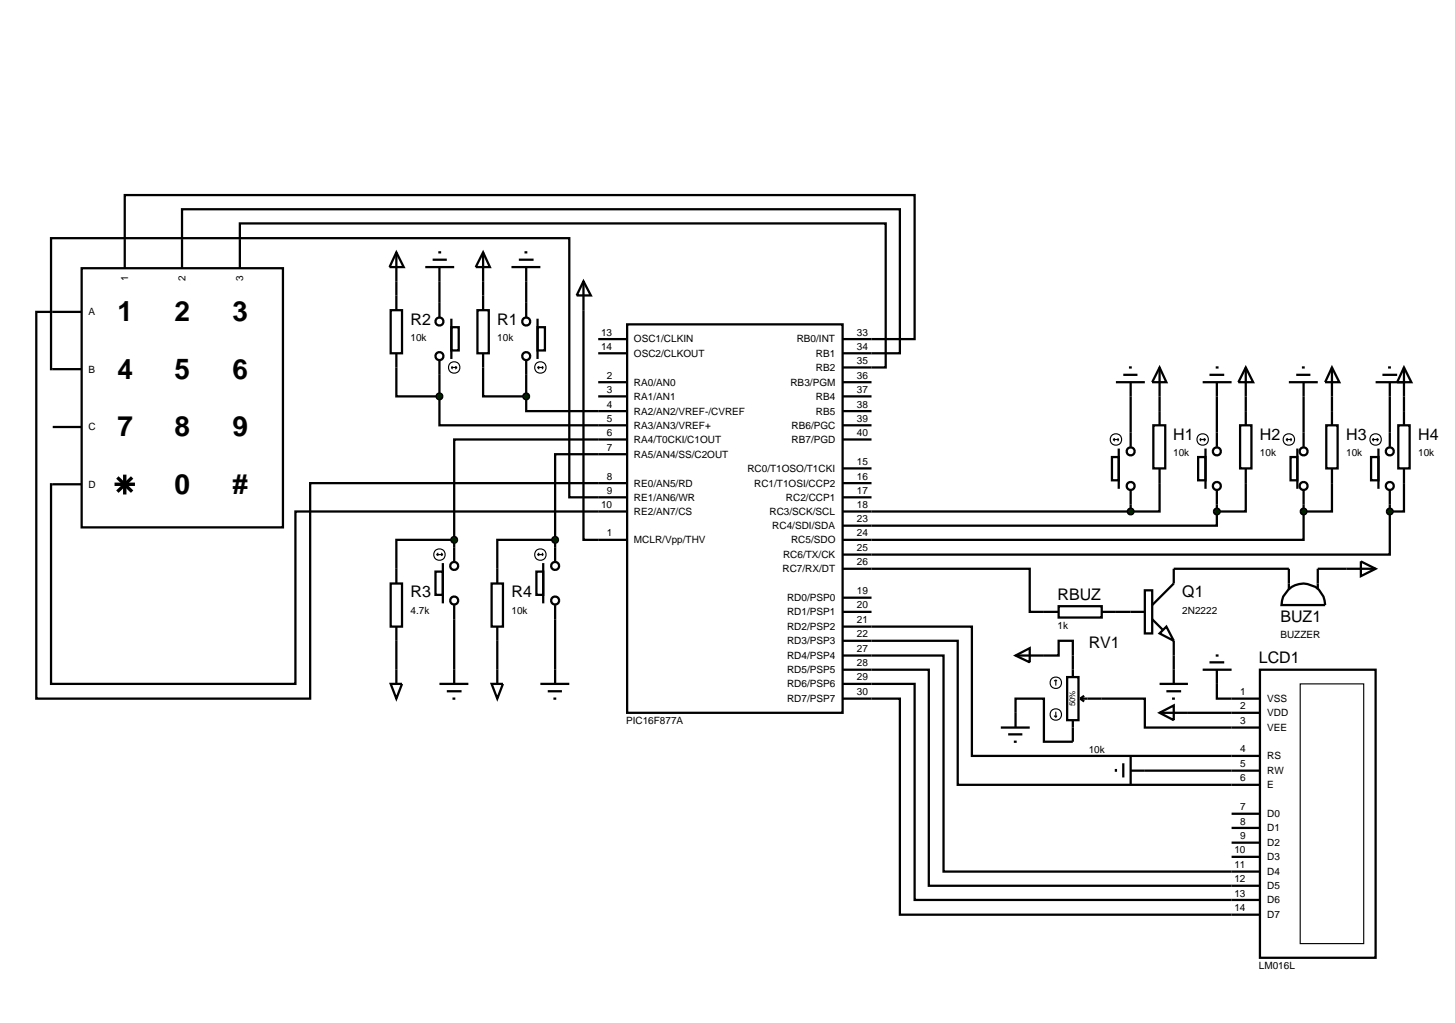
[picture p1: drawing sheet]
<svg xmlns="http://www.w3.org/2000/svg" width="257mm" height="180mm" viewBox="0 0 257 180" stroke-linecap="round" stroke-linejoin="round" font-family="sans-serif">
<g fill="none" stroke="#000" stroke-width=".4">
<path d="M14.4 47.3h35.5v45.7h-35.5zM14.4 55h-8v68.2h48.3v-38h55.9M22 47.3v-12.9h139.3v25.4h-12.7M32.1 47.3v-10.4h126.6v25.4h-10.1M42.3 47.3v-7.9h113.9v25.4h-7.6M69.9 49.6v2.5M75 47.1h5.1M76.3 45.8h2.5M77.3 44.5h.5M77.5 47.1v8.9M79.6 57.7h1.3v4.1h-1.3zM79.6 56.2v7.1"/>
<path d="M84.2 54.7h2v7.6h-2zM85.2 49.6v5.1M90.2 47.1h5.1M91.5 45.8h2.6M92.5 44.5h.5M92.8 47.1v8.9M94.8 57.7h1.3v4.1h-1.3zM94.8 56.2v7.1M102.9 49.6v45.6h7.7M102.9 49.6l1.3 2.5h-2.5zM105.5 59.8h5.1M110.6 57.2h38v68.5h-38z"/>
<path d="M9.3 75.3h5.1M14.4 65.1h-5.4v-23.1h91.4v45.7h10.2M69.9 64.8v5.1h7.6M77.5 69.9v5.1h33.1M77.5 63.6v6.3M85.2 62.3v7.6h7.6M92.8 69.9v2.6h17.8M92.8 63.6v6.3M105.5 67.4h5.1M105.5 69.9h5.1M105.5 62.3h5.1M110.6 77.5h-30.5v17.7"/>
<path d="M148.6 67.4h5.1M148.6 69.9h5.1M148.6 72.5h5.1M148.6 77.5h5.1M148.6 75h5.1M199.4 69.9v6.4M204.5 69.9v2.6M214.6 69.9v6.4M219.7 69.9v2.6M229.9 69.9v6.4M234.9 69.9v2.6M245.1 69.9v6.4"/>
<path d="M247.6 69.9v2.6M14.4 85.4h-5.4v35.2h43.1v-30.4h58.5M80.1 95.2h-10.2v5.1M80.1 95.2v1.3M97.9 95.2h-10.2v5.1M97.9 95.2v1.3M110.6 80.1h-12.7v15.1M148.6 90.2h50.8M148.6 85.2h5.1M148.6 87.7h5.1M148.6 82.6h5.1M199.4 89v1.2"/>
<path d="M204.5 85.2v5h-5.1M214.6 90.2v2.5h-66M214.6 89v1.2M219.7 85.2v5h-5.1M229.9 90.2v5h-81.3M229.9 89v1.2M234.9 85.2v5h-5M245.1 90.2v7.6h-96.5M245.1 89v1.2M247.6 85.2v5h-2.5M69.9 113v5.1M80.1 109.2v8.9"/>
<path d="M87.7 113v5.1M97.9 109.2v8.9M148.6 118.1h15.2v38.1h58.4M148.6 115.6h17.8v38.1h55.8M148.6 113h20.3v25.4h53.3M148.6 110.5h22.8v22.8h50.8M148.6 100.3h33v7.6h2.5M148.6 107.9h5.1M148.6 105.4h5.1M184.1 115.6h2.6v-2.6h2.5v2.6M196.8 107.9h2.6M207 100.3h20.3"/>
<path d="M207 115.6v2.5M222.2 118.1h20.4v50.8h-20.4zM232.4 100.3h5.1M148.6 123.2h10.1v38.1h63.5M148.6 120.6h12.7v38.1h60.9M179.1 125.7v-2.5h5v7.6h5.1M194.3 123.2h7.6v5.1h20.3M201.9 135.9h20.3M209.5 125.7h12.7M214.6 120.6v2.6h7.6M217.2 151.1h5M217.2 148.6h5"/>
<path d="M217.2 146h5M217.2 143.5h5"/>
<circle cx="77.5" cy="56.7" r=".7"/>
<circle cx="92.8" cy="56.7" r=".7"/>
<circle cx="77.5" cy="62.8" r=".7"/>
<circle cx="92.8" cy="62.8" r=".7"/>
</g>
<g fill="none" stroke="#000" stroke-width=".2">
<path d="M79.6 64.8h1M79.6 64.8l.2 .3M79.8 64.6l-.2 .2M80.3 64.6l.3 .2M80.6 64.8l-.3 .3M94.8 64.8h1M94.8 64.8l.3 .3M95.1 64.6l-.3 .2M95.6 64.6l.2 .2M95.8 64.8l-.2 .3M229.3 120.6h11.2v45.8h-11.2z"/>
<circle cx="80.1" cy="64.8" r="1.01"/>
<circle cx="95.3" cy="64.8" r="1.01"/>
</g>
<path d="M20.2 85.4h3.6M20.7 84.2l2.6 2.5M22 83.7v3.5M23.3 84.2l-2.6 2.5" fill="none" stroke="#000" stroke-width=".6" stroke-linecap="butt"/>
<path d="M92.5 69.5l.3-.1-.5 .5zM92.8 69.4l.3 .1 .2 .4zM93.3 69.9l-.2 .4-.3 .1zM92.3 69.9l.5 .5-.4-.2z" fill="#004000" stroke="#000" stroke-width=".4"/>
<path d="M92.8 69.4l.5 .5-.5 .5-.5-.5z" fill="#004000"/>
<path d="M68.9 54.7h2v7.6h-2zM69.9 52.1v2.6M85.2 44.5l1.2 2.6h-2.5zM85.2 44.5v5.1M69.9 62.3v2.5" fill="none" stroke="#000" stroke-width=".4"/>
<path d="M77.2 69.5l.3-.1-.5 .5zM77.5 69.4l.4 .2 .1 .3zM77.5 70.4l.5-.5-.1 .3zM77 69.9l.5 .5-.4-.2z" fill="#004000" stroke="#000" stroke-width=".4"/>
<path d="M77.5 69.4l.5 .5-.5 .5-.5-.5z" fill="#004000"/>
<g fill="none" stroke="#000" stroke-width=".4">
<path d="M69.9 44.5l1.3 2.6h-2.5zM69.9 44.5v5.1M78.1 99.3v7.1M80.1 96.5v2.5M95.8 99.3v7.1M97.9 96.5v2.5M68.9 102.9h2v7.6h-2zM69.9 100.3v2.6M69.9 110.5v2.5M76.8 100.8h1.3v4.1h-1.3zM80.1 106.7v2.5M86.7 102.9h2v7.6h-2z"/>
<path d="M87.7 100.3v2.6M87.7 110.5v2.5M94.6 100.8h1.2v4.1h-1.2zM97.9 106.7v2.5M97.9 118.1v2.5M95.3 120.6h5.1M96.6 121.9h2.5M97.6 123.2h.5"/>
<circle cx="80.1" cy="99.8" r=".7"/>
<circle cx="97.9" cy="99.8" r=".7"/>
<circle cx="80.1" cy="105.9" r=".7"/>
<circle cx="97.9" cy="105.9" r=".7"/>
</g>
<g fill="none" stroke="#000" stroke-width=".2">
<path d="M77 97.8h1.1M77 97.8l.3 .2M77.3 97.5l-.3 .3M77.8 97.5l.3 .3M78.1 97.8l-.3 .2M94.8 97.8h1M94.8 97.8l.3 .2M95.1 97.5l-.3 .3M95.6 97.5l.2 .3M95.8 97.8l-.2 .2"/>
<circle cx="77.5" cy="97.8" r="1.01"/>
<circle cx="95.3" cy="97.8" r="1.01"/>
</g>
<path d="M97.5 94.9l.4-.2-.5 .5zM97.9 94.7l.3 .1 .2 .4zM98.4 95.2l-.1 .3-.4 .2zM97.4 95.2l.5 .5-.4-.2z" fill="#004000" stroke="#000" stroke-width=".4"/>
<path d="M97.4 95.2l.5-.5 .5 .5-.5 .5z" fill="#004000"/>
<path d="M80.1 118.1v2.5M87.7 118.1v2.5M77.5 120.6h5.1M78.8 121.9h2.6M79.8 123.2h.5M86.7 120.6h2l-1 2.6z" fill="none" stroke="#000" stroke-width=".4"/>
<path d="M79.8 94.8l.3-.1-.5 .5zM80.1 94.7l.3 .1 .2 .4zM80.6 95.2l-.2 .4-.3 .1zM79.6 95.2l.5 .5-.4-.2z" fill="#004000" stroke="#000" stroke-width=".4"/>
<path d="M80.1 94.7l.5 .5-.5 .5-.5-.5z" fill="#004000"/>
<g fill="none" stroke="#000" stroke-width=".4">
<path d="M196.8 67.4h5.1M197.3 79.1v7.1M198.1 66.1h2.5M199.1 64.8h.5M199.4 67.4v2.5M199.4 76.3v2.5M203.4 75h2.1v7.6h-2.1zM204.5 64.8l1.2 2.6h-2.5zM204.5 64.8v5.1M204.5 72.5v2.5M212.1 67.4h5.1M212.6 79.1v7.1"/>
<path d="M213.3 66.1h2.6M214.4 64.8h.5M214.6 67.4v2.5M214.6 76.3v2.5M218.7 75h2v7.6h-2zM219.7 72.5v2.5M228.8 79.1v7.1M229.9 76.3v2.5M243.1 79.1v7.1M245.1 76.3v2.5M196.1 80.6h1.2v4.1h-1.2zM199.4 86.4v2.6"/>
<path d="M204.5 82.6v2.6M211.3 80.6h1.3v4.1h-1.3zM214.6 86.4v2.6M219.7 82.6v2.6M227.6 80.6h1.2v4.1h-1.2zM229.9 86.4v2.6M241.8 80.6h1.3v4.1h-1.3zM245.1 86.4v2.6M69.9 118.1v2.5M68.9 120.6h2l-1 2.6z"/>
<circle cx="199.4" cy="79.6" r=".7"/>
<circle cx="214.6" cy="79.6" r=".7"/>
<circle cx="229.9" cy="79.6" r=".7"/>
<circle cx="245.1" cy="79.6" r=".7"/>
<circle cx="199.4" cy="85.7" r=".7"/>
<circle cx="214.6" cy="85.7" r=".7"/>
<circle cx="229.9" cy="85.7" r=".7"/>
<circle cx="245.1" cy="85.7" r=".7"/>
</g>
<g fill="none" stroke="#000" stroke-width=".2">
<path d="M196.3 77.5h1M196.3 77.5l.3 .3M196.6 77.3l-.3 .2M197.1 77.3l.2 .2M197.3 77.5l-.2 .3M211.6 77.5h1M211.6 77.5l.2 .3M211.8 77.3l-.2 .2M212.3 77.3l.3 .2M212.6 77.5l-.3 .3M226.8 77.5h1M226.8 77.5l.3 .3"/>
<path d="M227.1 77.3l-.3 .2M227.6 77.3l.2 .2M227.8 77.5l-.2 .3M242 77.5h1.1M242 77.5l.3 .3M242.3 77.3l-.3 .2M242.8 77.3l.3 .2M243.1 77.5l-.3 .3"/>
<circle cx="196.8" cy="77.5" r="1.01"/>
<circle cx="212.1" cy="77.5" r="1.01"/>
<circle cx="227.3" cy="77.5" r="1.01"/>
<circle cx="242.6" cy="77.5" r="1.01"/>
</g>
<path d="M214.2 89.9l.4-.2-.5 .5zM214.6 89.7l.4 .2 .1 .3zM215.1 90.2l-.1 .3-.4 .2zM214.1 90.2l.5 .5-.4-.2z" fill="#004000" stroke="#000" stroke-width=".4"/>
<path d="M214.1 90.2l.5-.5 .5 .5-.5 .5z" fill="#004000"/>
<path d="M219.7 64.8l1.3 2.6h-2.6zM219.7 64.8v5.1M227.3 67.4h5.1M228.6 66.1h2.5M229.6 64.8h.5M229.9 67.4v2.5M233.9 75h2v7.6h-2zM234.9 72.5v2.5M234.9 82.6v2.6" fill="none" stroke="#000" stroke-width=".4"/>
<path d="M229.5 89.9l.4-.2-.5 .5zM229.9 89.7l.4 .2 .1 .3zM230.4 90.2l-.1 .3-.4 .2zM229.4 90.2l.5 .5-.4-.2z" fill="#004000" stroke="#000" stroke-width=".4"/>
<path d="M229.4 90.2l.5-.5 .5 .5-.5 .5z" fill="#004000"/>
<path d="M234.9 64.8l1.3 2.6h-2.5zM234.9 64.8v5.1M242.6 67.4h5M243.8 66.1h2.6M244.8 64.8h.5M245.1 67.4v2.5" fill="none" stroke="#000" stroke-width=".4"/>
<path d="M199 89.9l.4-.2-.5 .5zM199.4 89.7l.3 .1 .2 .4zM199.4 90.7l.5-.5-.2 .4zM198.9 90.2l.5 .5-.3-.1z" fill="#004000" stroke="#000" stroke-width=".4"/>
<path d="M198.9 90.2l.5-.5 .5 .5-.5 .5z" fill="#004000"/>
<path d="M246.6 75h2v7.6h-2zM247.6 72.5v2.5M247.6 82.6v2.6" fill="none" stroke="#000" stroke-width=".4"/>
<path d="M244.7 89.9l.4-.2-.5 .5zM245.1 89.7l.4 .2 .1 .3zM245.1 90.7l.5-.5-.2 .4zM244.6 90.2l.5 .5-.3-.1z" fill="#004000" stroke="#000" stroke-width=".4"/>
<path d="M244.6 90.2l.5-.5 .5 .5-.5 .5z" fill="#004000"/>
<g fill="none" stroke="#000" stroke-width=".4">
<path d="M247.6 64.8l1.3 2.6h-2.5zM247.6 64.8v5.1M240 99l2.6 1.3-2.6 1.3zM179.1 115.6l2.5-1.3v2.5zM179.1 115.6h5M184.1 107.9h2.6M186.7 106.9h7.6v2h-7.6zM188.2 119.4h2v7.6h-2zM189.2 115.6v3.8M194.3 107.9h2.5M199.4 107.9h2.5M201.9 104.1h1.3v7.6h-1.3z"/>
<path d="M203.2 109.2l1.8 1.8M205.7 110.5l1.3 2.5-2.5-1.3zM207 100.3v2.6l-3.8 3.8M207 113v2.6M207 118.1v2.5M212.1 118.1h5.1M213.3 116.8h2.6M214.4 115.6h.5M214.6 118.1v2.5M227.2 104a3.8 3.8 0 0 1 4.1-.8 3.8 3.8 0 0 1 2.4 3.5h-7.7l.3-1.5zM227.3 100.3v3.6M232.4 100.3v3.6"/>
<path d="M237.5 100.3h5.1M176.5 128.3h5.1M177.8 129.5h2.5M178.8 130.8h.5M179.1 125.7v2.6M189.2 127v3.8M190.5 123.2h3.8M190.5 123.2l.7 .5M191.2 122.7l-.7 .5M196.8 135.6v.5M198.1 134.6v2.5M199.4 135.9h2.5"/>
<path d="M199.4 133.3v5.1M204.5 125.7l2.5-1.3v2.6zM204.5 120.6h5M204.5 125.7h5M205.7 121.9h2.6M206.7 123.2h.5"/>
</g>
<g fill="none" stroke="#000" stroke-width=".2">
<path d="M186.2 119.9l-.3 .2M186.2 119.9l.2 .2M186.2 119.9v1M185.9 126.2l.3 .3M186.2 125.5v1M186.4 126.2l-.2 .3"/>
<circle cx="186.2" cy="120.4" r="1.01"/>
<circle cx="186.2" cy="126" r="1.01"/>
</g>
<g font-size="4.9">
<text x="20.7" y="56.7">1</text>
<text x="30.8" y="56.7">2</text>
<text x="41" y="56.7">3</text>
<text x="20.7" y="66.8">4</text>
<text x="30.8" y="66.8">5</text>
<text x="41" y="66.8">6</text>
<text x="20.7" y="77">7</text>
<text x="30.8" y="77">8</text>
<text x="41" y="77">9</text>
<text x="30.8" y="87.1">0</text>
<text x="41" y="87.1">#</text>
</g>
<g font-size="2.8">
<text x="72.4" y="57.3">R2</text>
<text x="87.7" y="57.3">R1</text>
<text x="206.9" y="77.6">H1</text>
<text x="222.2" y="77.6">H2</text>
<text x="237.4" y="77.6">H3</text>
<text x="250.1" y="77.6">H4</text>
<text x="72.4" y="105.4">R3</text>
<text x="90.2" y="105.4">R4</text>
<text x="186.5" y="105.8">RBUZ</text>
<text x="208.5" y="105.4">Q1</text>
<text x="225.8" y="109.7">BUZ1</text>
<text x="192" y="114.4">RV1</text>
<text x="222" y="117">LCD1</text>
</g>
<g font-size="1.8">
<text x="22.6" y="49.6" transform="rotate(-90 22.6 49.6)">1</text>
<text x="32.7" y="49.6" transform="rotate(-90 32.7 49.6)">2</text>
<text x="42.9" y="49.6" transform="rotate(-90 42.9 49.6)">3</text>
<text x="15.6" y="55.6">A</text>
<text x="106" y="59.2">13</text>
<text x="151.1" y="59.2">33</text>
<text x="15.6" y="65.7">B</text>
<text x="72.4" y="60.1">10k</text>
<text x="87.7" y="60.1">10k</text>
<text x="106" y="61.7">14</text>
<text x="111.8" y="60.4">OSC1/CLKIN</text>
<text x="111.8" y="62.9">OSC2/CLKOUT</text>
<text x="140.5" y="60.4">RB0/INT</text>
<text x="143.9" y="65.4">RB2</text>
<text x="143.9" y="62.9">RB1</text>
<text x="151.1" y="64.2">35</text>
<text x="151.1" y="61.7">34</text>
<text x="107" y="66.8">2</text>
<text x="107" y="69.3">3</text>
<text x="107" y="71.9">4</text>
<text x="111.8" y="68">RA0/AN0</text>
<text x="111.8" y="70.5">RA1/AN1</text>
<text x="139.4" y="68">RB3/PGM</text>
<text x="143.9" y="70.5">RB4</text>
<text x="151.1" y="71.9">38</text>
<text x="151.1" y="69.3">37</text>
<text x="151.1" y="66.8">36</text>
<text x="15.6" y="75.9">C</text>
<text x="107" y="76.9">6</text>
<text x="107" y="74.4">5</text>
<text x="111.8" y="73.1">RA2/AN2/VREF-/CVREF</text>
<text x="111.8" y="75.6">RA3/AN3/VREF+</text>
<text x="139.6" y="75.6">RB6/PGC</text>
<text x="143.9" y="73.1">RB5</text>
<text x="151.1" y="76.9">40</text>
<text x="151.1" y="74.4">39</text>
<text x="107" y="79.5">7</text>
<text x="111.8" y="78.1">RA4/T0CKI/C1OUT</text>
<text x="111.8" y="80.7">RA5/AN4/SS/C2OUT</text>
<text x="131.8" y="83.2">RC0/T1OSO/T1CKI</text>
<text x="139.6" y="78.1">RB7/PGD</text>
<text x="151.1" y="82">15</text>
<text x="206.9" y="80.4">10k</text>
<text x="222.2" y="80.4">10k</text>
<text x="237.4" y="80.4">10k</text>
<text x="250.1" y="80.4">10k</text>
<text x="15.6" y="86">D</text>
<text x="106" y="89.6">10</text>
<text x="107" y="84.6">8</text>
<text x="107" y="87.1">9</text>
<text x="111.8" y="85.8">RE0/AN5/RD</text>
<text x="111.8" y="88.3">RE1/AN6/WR</text>
<text x="133" y="85.8">RC1/T1OSI/CCP2</text>
<text x="138.6" y="88.3">RC2/CCP1</text>
<text x="151.1" y="84.6">16</text>
<text x="151.1" y="87.1">17</text>
<text x="151.1" y="89.6">18</text>
<text x="107" y="94.6">1</text>
<text x="111.8" y="90.8">RE2/AN7/CS</text>
<text x="111.8" y="95.8">MCLR/Vpp/THV</text>
<text x="135.7" y="90.8">RC3/SCK/SCL</text>
<text x="136.2" y="93.3">RC4/SDI/SDA</text>
<text x="139.5" y="95.8">RC5/SDO</text>
<text x="151.1" y="94.6">24</text>
<text x="151.1" y="92.1">23</text>
<text x="138" y="100.9">RC7/RX/DT</text>
<text x="138.1" y="98.4">RC6/TX/CK</text>
<text x="151.1" y="99.7">26</text>
<text x="151.1" y="97.2">25</text>
<text x="138.8" y="106">RD0/PSP0</text>
<text x="151.1" y="104.8">19</text>
<text x="151.1" y="107.3">20</text>
<text x="72.4" y="108.3">4.7k</text>
<text x="90.2" y="108.3">10k</text>
<text x="138.8" y="108.5">RD1/PSP1</text>
<text x="138.8" y="113.6">RD3/PSP3</text>
<text x="138.8" y="111.1">RD2/PSP2</text>
<text x="151.1" y="112.4">22</text>
<text x="151.1" y="109.9">21</text>
<text x="186.5" y="110.9">1k</text>
<text x="208.5" y="108.3">2N2222</text>
<text x="225.8" y="112.5">BUZZER</text>
<text x="138.8" y="118.7">RD5/PSP5</text>
<text x="138.8" y="116.2">RD4/PSP4</text>
<text x="151.1" y="120">29</text>
<text x="151.1" y="117.5">28</text>
<text x="151.1" y="115">27</text>
<text x="138.8" y="123.8">RD7/PSP7</text>
<text x="138.8" y="121.2">RD6/PSP6</text>
<text x="151.1" y="122.6">30</text>
<text x="218.7" y="122.6">1</text>
<text x="218.7" y="125.1">2</text>
<text x="223.5" y="123.8">VSS</text>
<text x="110.4" y="127.7">PIC16F877A</text>
<text x="218.7" y="127.7">3</text>
<text x="223.5" y="126.3">VDD</text>
<text x="223.5" y="128.9">VEE</text>
<text x="192" y="132.8">10k</text>
<text x="218.7" y="137.8">6</text>
<text x="218.7" y="135.3">5</text>
<text x="218.7" y="132.7">4</text>
<text x="223.5" y="136.5">RW</text>
<text x="223.5" y="133.9">RS</text>
<text x="218.7" y="142.9">7</text>
<text x="223.5" y="139">E</text>
<text x="218.7" y="148">9</text>
<text x="218.7" y="145.4">8</text>
<text x="223.5" y="149.2">D2</text>
<text x="223.5" y="146.6">D1</text>
<text x="223.5" y="144.1">D0</text>
<text x="217.7" y="155.6">12</text>
<text x="217.7" y="153.1">11</text>
<text x="217.7" y="150.5">10</text>
<text x="223.5" y="154.3">D4</text>
<text x="223.5" y="151.7">D3</text>
<text x="217.7" y="160.7">14</text>
<text x="217.7" y="158.1">13</text>
<text x="223.5" y="161.9">D7</text>
<text x="223.5" y="159.3">D6</text>
<text x="223.5" y="156.8">D5</text>
<text x="222" y="170.9">LM016L</text>
</g>
<text font-size="1.4" x="189.6" y="124.6" transform="rotate(-90 189.6 124.6)">50%</text>
</svg>
